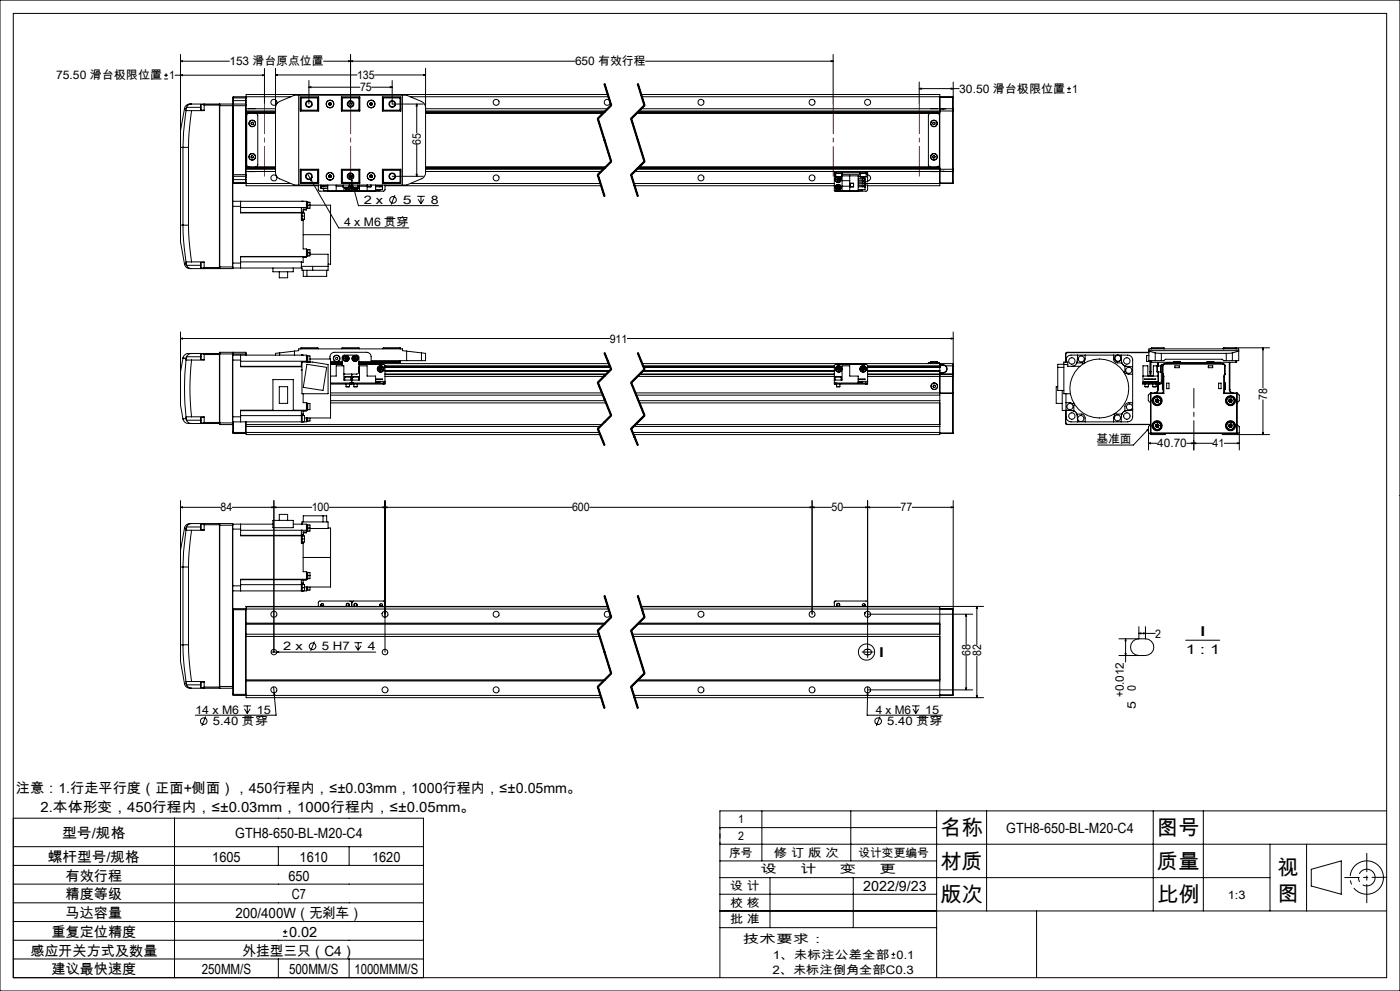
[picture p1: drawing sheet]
<svg xmlns="http://www.w3.org/2000/svg" width="420mm" height="297mm" viewBox="0 0 420 297" stroke-linecap="round" stroke-linejoin="round" font-family="sans-serif">
<g fill="none" stroke="#000" stroke-width=".3">
<path d="M0 0h420v297h-420zM4 4h412v289h-412zM54.2 18.3l.6-.1v.3zM54.2 18.3h14.6M54.2 16.3v51.2M104.6 18.2l.6 .1-.6 .2zM105.2 18.3l.6-.1v.3zM105.2 16.3v14.9M172.5 18.3h-75.4M193.7 18.3h56.2M249.3 18.2l.6 .1-.6 .2zM249.9 16.3v14.9"/>
<path d="M49.2 23.7h1.2M49.2 22.5h1.2M49.8 22v1.1M52.5 22.5h26.8M54.2 22.5l.6-.1v.3zM55.4 32.6l-1.2 6.6v5h.7M55.4 32.6h.4M55.8 33.1l-.7 6.5-.2 4.6M55.8 33.1l1.7 .1M55.8 32.6v.5M56 32.2l-.2 .4M56 32.2h4.2"/>
<path d="M57.5 31.2a1.72 1.72 0 0 0-2.1 1.4M57.5 33.2l-.8 6.5-.1 4.5M57.5 31.2l8.3 .1M57.5 31.2l-.8 .2-.7 .8M60.3 31.3v1.7M60.3 31.3h.9M60.3 33h.9M61.2 31.2v.3M61.2 31.5v1.7h-3.7M61.2 31.5h4.6M65.8 31.3v.4M65.8 31.7v48.3"/>
<path d="M65.8 31.7h8M65.9 31.2v49.3M65.9 31.2h3.8M65.9 31.2l-.1 .1M69.7 31.2v49.3M69.7 31.2l.2 .1M69.9 31.3v48.7M69.9 30.2v1.1M69.9 29.4h3.9M69.9 30.2h3.9M70 31.2v21.6M70 29v2.2"/>
<path d="M70 31.2h3.7M70 29l-.1 1.2M70 29h3.7M70 31.2l-.1 .1M73.7 31.2v21.6M73.7 29v2.2M73.7 31.2l.1 .1M73.7 29l.1 .2M73.8 31.3v.4M73.8 31.7v20.6M73.8 34h8.9M73.8 33.7h8.9"/>
<path d="M73.8 32.6h8.9M73.8 29h13.4M73.8 33.3h8.9M73.8 33.6h8.9M74.5 32.6h2M74.7 34l-.5 .2-.2 .3v15l.2 .3 .5 .2M75.4 36.8l.3-.2 .3 .3v.3l-.4 .2-.3-.3zM76.7 34l.5 .2 .1 .3v15l-.1 .3-.5 .2M78.7 22.4l.6 .1-.6 .2zM79.3 20.5v10.7M82.7 32.2l.3-1.1 .5-.5 4.8-2.1h33.7l4.8 2.1 .7 .9 .2 .7M82.7 22.5l.6-.2v.3z"/>
<path d="M82.7 20.5v31.6l.8 1.3 4.8 2.1h33.7l5.1-2.3 .6-1.5v-31.2M82.7 22.5h24.4M89.6 28.5v27M90.1 32.6h.1M90.1 29.1h5.5v4.2h-5.5zM90.2 29.3v4M90.2 29.3h5.1M90.3 29.2v4M90.3 29.2h5.3M90.3 33.2h5.3M90.3 29.2l-.1 .1M92.7 26.1l.6-.1v.3z"/>
<path d="M92.7 24.1v7.1M92.7 26.1h15.3M95.3 29.3l.2-.1v4l-.2-.2M95.3 33h-5.1l.1 .2M95.3 29.3v3.7M98.7 31.4l.3 .1M98.7 31v.4M99 30.8l.3 .2M99 30.8l-.3 .2M99.3 31.4l-.3 .1M99.3 31v.4M102.4 29.1h5.6v4.2h-5.6z"/>
<path d="M102.4 29.2h5.6M102.4 33.2h5.6M102.7 29.3v3.7M102.7 29.3l-.2-.1v4l.2-.2M102.7 33h5M102.7 29.3h5M107.7 29.3l.1-.1v4l-.1-.2M107.7 29.3v3.7M111 31v.4M111 31.4l.3 .1M111.3 30.8l.4 .2M111.3 30.8l-.3 .2"/>
<path d="M111.5 26.1h6.2M111.7 31.4l-.4 .1M111.7 31v.4M112.4 22.5h15.3M114.7 29.1h5.6v4.2h-5.6zM114.7 29.2h5.3M114.7 33.2h5.3M115 29.3v3.7M115 29.3l-.2-.1v4l.2-.2M115 33h5.2l-.2 .2M115 29.3h5.2M117.1 26l.6 .1-.6 .2z"/>
<path d="M117.7 24.1v7.1h9.3M120 29.2v4M120 29.2l.2 .1M120.2 29.3v4M120.2 32.6h.1M120.7 28.5v27M123.1 29h59.4M125 31.2l.2 .6h-.4zM125 31.2v8.6M127.1 22.3l.6 .2-.6 .1zM127.7 34h53.2M127.7 33.7h53.5"/>
<path d="M127.7 32.6h54.6M127.7 33.3h53.9M127.7 33.6h53.6M179.2 35.6l4 12.9M179.5 35.5l4 12.8M181.2 25.2l2 6.4M181.3 25.1l2 6.5-4 4 4 12.8-4 4 2 6.4M181.5 25.1l2 6.4M182.3 28.3h-108.5v3M182.9 30.1a.89 .89 0 0 0-1.4 0 .89 .89 0 0 0 .4 1.4 .89 .89 0 0 0 1.2-.8M183.2 31.4l-4 4M183.5 31.7l-4 4"/>
<path d="M189.2 35.6l4 12.9M189.5 35.5l4 12.8M190.9 34h91M191.2 25.2l2 6.4M191.2 33.7h90.7M191.3 33.6h90.6M191.3 25.1l2 6.5-4 4 4 12.8-4 4 2 6.4M191.5 25.1l2 6.4M191.6 33.3h94.2M192.3 32.6h90.7M192.3 28.3h89.6v5M192.5 29h93.3"/>
<path d="M193.2 31.4l-4 4M193.5 31.7l-4 4M275.8 26.6l.6-.2v.3zM275.8 26.6h12M275.8 24.6v6.6M279.2 34l-.4 .1-.3 .4v15l.3 .4 .4 .1M279.3 32.6h2M279.9 36.8l.3-.2 .3 .2v.4l-.4 .2-.3-.3zM281.2 34l.5 .2 .1 .3v15l-.1 .3-.5 .2M281.9 33.3v17.4M281.9 29.2h3.9M283 32.7h-1.1v.6"/>
<path d="M283 32.6h.7M283 32.6v.1M285.4 26.4l.6 .2-.6 .1zM285.8 33.3h.2M285.8 32.6v.7M285.8 32.6l.2 .2M285.8 32.6l-2.8 .1M285.8 29l.2 .1-.2 .1M285.8 29v.2M285.8 29.2v3.4M285.8 33.3v17.4M286 24.6v8.2"/>
<path d="M286 32.8v.5M286 33.3v17.4M320.1 27.7h1.2M320.1 26.6h1.2M320.7 26v1.1M54.9 44.2h1.7M54.9 44.2v23.3M56.6 44.2v23.3M69.9 54.6h3.9M69.9 52.3h3.9M69.9 52.7l.1 .1M69.9 53.8h3.9"/>
<path d="M69.9 54.8l.1 .2M70 52.8v2.2M70 52.8h3.7M70 55h3.7M73.7 52.8v2.2M73.8 52.3v.4M73.8 52.7v3h21.7M73.8 50h8.9M73.8 50.3h8.9M73.8 51.4h8.9M73.8 55h13.4M73.8 50.7h8.9"/>
<path d="M73.8 50.4h8.9M73.8 52.7l-.1 .1M73.8 54.8l-.1 .2M74.5 51.4h2M75.4 46.7l.3-.1 .3 .3v.4l-.4 .1-.3-.3zM90.1 51.4h.1M90.1 50.7h5.5v4.2h-5.5zM90.2 50.7v4M90.2 54.7h5.1M90.2 54.7l.1 .1M90.3 50.8v4M90.3 54.8h5.3"/>
<path d="M90.3 50.8l-.1 .2h5.1M90.3 50.8h5.3M92.3 52.1l.8 1.4M93.1 53.5l.4 .5-.3 .1zM93.1 53.5l8.5 14.8h21M95.3 51l.2-.2v4l-.2-.1M95.3 51v3.7M95.5 55.5v1.4l.4 .4 9.3-.1M96.3 55.5v.1h2M96.3 56h2M96.3 56v.3M96.3 56v.5h2"/>
<path d="M96.4 56.5h.5M97.1 55.6l-.1 .4-.3-.3-.4 .3M97.1 56.5v.6h1.2M98.3 55.5v1.7h14.4v-1.7M98.7 53l.3 .2M98.7 52.6v.4M99 52.5l.3 .1M99 52.5l-.3 .1M99.3 53l-.3 .2M99.3 52.6v.4M100.9 55.5v1.7M100.9 55.8h2"/>
<path d="M102.4 50.7h5.6v4.2h-5.6zM102.4 54.8h5.6M102.4 50.8h5.6M102.7 51v3.7M102.7 54.8v.1M102.7 51l-.2-.2v4l.2-.1M102.7 51h5M102.7 54.7h5M102.9 56.1h1.8M102.9 55.5v.6M103.2 56.2v1M103.3 54.8v.1"/>
<path d="M103.9 56.2l.1 .3M104 56.5l.5 .1M104.3 56.2l-.3 .3M104.4 56.2l.1 .4M104.5 56.2l.3 .1M104.7 55.5v.6M104.7 55.9l.1 .4M104.8 53h.3zM104.8 53l.2 .2M104.8 56.3l-.3 .3M104.8 53.1l.2 .1M104.9 55.5a.87 .87 0 0 1-.2 1.4 .87 .87 0 0 1-1.2-.7"/>
<path d="M105 52l.4 1.7M105 55.5a.91 .91 0 0 1-.3 1.5 .91 .91 0 0 1-1.3-.8M105.1 52.7h.5M105.1 52.4v.6M105.4 53.7l.3 .5-.3 .1zM105.4 53.7l2.1 7.9h24.1M105.5 52.6v.5M105.5 55.5v1.7M105.6 56.1h1.8M105.6 55.5v.6M106.2 56.2l.1 .2M106.3 56.4l.4 .2"/>
<path d="M106.6 56.2l-.3 .2M106.7 56.2v.4M106.8 56.2l.3 .1M107 54.8v.1M107.1 56.2v.1M107.1 56.3l-.4 .3M107.4 55.6a.9 .9 0 0 1-.4 1.4 .9 .9 0 0 1-1.2-.8M107.4 55.7a.86 .86 0 0 1-.5 1.2 .86 .86 0 0 1-1.1-.7M107.4 55.5v.6M107.7 51l.1-.2v4.1M107.7 51v3.7M107.7 54.8v.1"/>
<path d="M107.7 54.7l.1 .1M107.8 55.5v1.7M107.8 55.8h2.3M110.1 55.5v1.7M110.2 55.5v.5h1.1v-.5M111 52.6v.4M111 53l.3 .2M111.3 52.5l.4 .1M111.3 52.5l-.3 .1M111.7 53l-.4 .2M111.7 52.6v.4M112.7 56h2"/>
<path d="M113.9 55.6v.4l.4-.3 .4 .3M113.9 56.8v.3h-1.2M114.7 56v.3M114.7 50.7h5.6v4.2h-5.6zM114.7 55.5v.1h-2M114.7 56v.8h-2M114.7 54.8h5.3M114.7 50.8h5.3M115 51v3.7M115 51l-.2-.2v4l.2-.1M115 54.7h5.2M115.5 55.5v1.4l-.4 .4-9.3-.1"/>
<path d="M115.5 55.7h64.8M117.7 52.8h9.3M118.5 58.5l-1.2 2.8M120 50.8v4M120 50.8l.2 .2h-5.2M120.2 50.7v4M120.2 51.4h.1M120.2 54.7l-.2 .1M123.1 55h57M124.8 52.2h.4l-.2 .6zM125 43.4v9.4M125.2 58.8h2.2"/>
<path d="M125.4 59.7l.9 1.4M126.3 58.8v2.3M127.1 59.7l-.8 1.4M127.7 50h54.1M127.7 50.3h53.7M127.7 51.4h52.6M127.7 50.7h53.3M127.7 50.4h53.7M179.2 52.5l2 6.4M179.5 52.3l2 6.5M183.2 48.3l-4 4M183.5 48.5l-4 4"/>
<path d="M189.2 52.5l2 6.4M189.5 52.3l2 6.5M190.1 55h60.2M190.3 55.7h60M190.4 51.4h59.9M191 50.7h94.8M191.4 50.4h90.5M191.5 50.3h90.4M191.7 50h90.2M193.2 48.3l-4 4M193.5 48.5l-4 4M250.3 51.7h.5"/>
<path d="M250.3 51.4h.5M250.3 51.7v.5M250.3 51.4v.3M250.3 52.2v5h7.2v-4.5h-5M250.3 52.7h.4M250.3 52.2h.4M250.6 51.7v.3h2v-.3M250.7 53h.1M250.7 53h1.8M250.7 52v1M250.8 53h1.7M250.8 51.4v.3"/>
<path d="M250.8 51.4h9M250.8 51.7h9M251 53.8l.2 .5M251 55.9v.5M251 55.9l.9 .4M251 53l-.5 .8M251 56.4l.5 .2M251.1 53l-.5 .8M251.2 53.4h.5M251.2 53.4l-.2 .4M251.2 53.4l.3 .4M251.4 55.6l-.4 .3"/>
<path d="M251.4 55.6l.4 .2M251.4 55.6l.1 1M251.5 53.8l-.3 .5M251.5 53.8l.2 .4M251.7 53.4l.3 .4M251.7 53.4l-.2 .4M251.7 54.2l-.5 .1M251.8 53a.87 .87 0 0 1 .1 1.5 .87 .87 0 0 1-1.3-.7M251.8 53a.91 .91 0 0 1 .1 1.6 .91 .91 0 0 1-1.4-.8M251.8 55.8l.1 .5M251.8 55.8l-.8 .6M251.9 56.3l-.4 .3"/>
<path d="M252 53.8l-.3 .4M252 53.8h-1M252.5 52v1M252.5 52.2h5.6M252.6 52.7v4.5M252.6 54.1h2.3M252.6 55.8h2.3M254.9 52.7v4.5M255 54.9h1.1v1.1h-1.1zM256 55h-.9v1M257.5 53.4h2v.5M257.5 54.3h2v.5h-2"/>
<path d="M257.5 55.1h2v.5h-2M257.5 56h2M257.5 53.9h2M257.5 52.8h.6M258 51.7v.3h2v-.3M258.1 53h.1M258.1 53h1.8M258.1 52v1M258.7 55.6v.4l.4-.3 .4 .3M258.7 53v.4M258.7 54.8v.3M258.7 56.8v.3h-1.2"/>
<path d="M258.7 55h27.1M258.9 53.4h.4M259.5 53.9a.41 .41 0 0 1-.4 .3 .41 .41 0 0 1-.4-.3v.4M259.5 53.7v.2M259.5 56v.3M259.5 55.5h.8v1.4l-.4 .4-9.4-.1M259.5 56v.8h-2M259.5 53.8h.1M259.8 51.4h.5M259.8 51.7h.5M259.8 51.4v.3M259.9 52v1"/>
<path d="M259.9 52.2h.4M260.3 52.4a.9 .9 0 0 1 .9 .9 .9 .9 0 0 1-.9 .9M260.3 51.7v.5M260.3 51.4v.3M260.3 52.2v2.3h-.8M260.3 51.4h22.7M279.3 51.4h2M279.9 46.7l.4-.1 .3 .4-.2 .3-.4 .1-.2-.3zM281.9 50.7v5h-21.6M281.9 50.7v.6h1.1M281.9 54.8h3.9M283 51.3l2.8 .1"/>
<path d="M283 51.4h.7M283 51.3v.1M285.8 50.7h.2M285.8 50.7v.7M285.8 54.8h.2M285.8 54.8v.2M285.8 51.4v3.4M286 50.7v.5M286 51.2l-.2 .2M286 54.8l-.2 .2M286 51.2v3.6M54.2 67.5v5l1.2 6.6"/>
<path d="M54.2 67.5h.7M54.9 67.5h1.7M54.9 67.5l.2 4.6 .7 6.5M55.4 79.1a1.8 1.8 0 0 0 2.1 1.4M55.8 78.6v.5M55.8 79.1l.2 .4M55.8 79.1h-.4M56 79.5l.4 .6 1.1 .4M56 79.5h4.2M56.6 67.5l.1 4.5 .8 6.5M57.5 78.5l-1.7 .1M57.5 78.5h3.7v1.7"/>
<path d="M60.3 78.7v1.6M60.3 78.7h.9M69.9 60.3h2.3M69.9 61.8h2.3M69.9 78.8h2.3M72.2 60.3v1.5M72.2 78.8v1.5M72.2 60.3h19.7v2.6h-1M72.2 61.8v2h18.2M72.2 63.7h18.2M72.2 78.5h18.2M72.2 62.2h19.7"/>
<path d="M90.4 63.8v1M90.4 63.8h.3v2h-.3M90.4 64.8v1.3h.5M90.4 63.7v.1M90.4 62.2h.1M90.4 62.2v1.5M90.4 62.2v.1M90.4 78.5v1.8M90.4 60.3h.3M90.4 64.8h.9M90.4 79.8h8M90.4 63.6h.5"/>
<path d="M90.7 63.8h.6v1M90.7 60.3h.1M90.9 65.7v.4M90.9 63.6v.2M90.9 66.1v8.5h1v2.3M90.9 70.3h8.3M91.3 64.8v.9h-.6M91.9 76.9l-19.7 .1M91.9 74.8h.4v2M91.9 61.5h7.3v8.8M91.9 77.1h-1v1.5l-.5-.1M91.9 62.6h-1v1"/>
<path d="M91.9 60.5h.4v2h-.4M91.9 76.9h-19.7v1.9M91.9 75.8h1.1M92.1 74.8v2M92.1 60.5v2M92.3 74.9h.7v.9M92.3 60.6h.7v1.8h-.7M93 75.8v.9l-1.1 .1M93 76.2h5.4v4.8h-7.8v-.7h-20.7M93.8 79.8v1.2M99.2 70.3v8.9h-.8M54.2 99.5v11.9"/>
<path d="M60.3 80.3h.9M61.2 80.2v.3M61.2 80.2h4.6M65.8 80.4l-8.3 .1M65.8 80v.4M65.8 80h4.1M65.8 80.4l.1 .1M65.9 80.5h3.8M69.9 80l-.2 .5M81.9 80.3v1.2h6.1v-1.2M83.8 81.5v1.8h2.5v-1.8M91 81v1.8h7v-1.8"/>
<path d="M92.1 81v1.8M286 99.5v12.6M54.2 111.4v10l.7 4.2M54.2 101.5l.6-.2v.3zM54.2 101.5h128.7M54.9 107.3h.1M54.9 107.3l.9 .1M54.9 107.3l-.7 4.1M55.8 107.8l1.7 .1M55.8 107.8a80.7 80.7 0 0 0 0 17.2M55.8 107.4v.4M55.9 106.9l-.1 .5"/>
<path d="M55.9 106.9h4.3M57.5 105.9h-.6a1.72 1.72 0 0 0-2 1.4M57.5 107.9a73.4 73.4 0 0 0 0 17M57.5 105.9a1.76 1.76 0 0 0-1.6 1M57.5 105.9h8.3M60.2 106.9l.1 .9M60.3 106.1l-.1 .8M60.3 106.1v1.7M60.3 106.1h.9M60.3 107.8h.9M61.2 105.9v.4M61.2 106.3v1.6h-3.7"/>
<path d="M61.2 106.3h4.6M65.8 106.1h8M65.8 106.3v20.3M65.9 105.6l-.1 .7M65.9 105.6v21.6M65.9 105.6h3.8M69.7 105.6v21.6M69.7 105.6l.1 21.1M69.8 106.4h22.1v1.9M69.8 107.9h2.4M70 105.6v.8M70 105.6h3.7"/>
<path d="M70 105.6l-.2 .2M72.2 106.4v1.5M72.2 107.9v2h18.2v-1.4h3.4l4.6 .8v8.7h-7.8v-9.5M72.2 109.8h18.2M72.2 108.3h19.7M73.7 105.6v.8M73.7 105.6l.1 .5M73.8 106.1v.3M81.9 113.8h6.1v9.2h-6.1zM83.8 115.9h2.5v5h-2.5zM83.9 105.8l-1.2 .1v.5M83.9 105.8v.6"/>
<path d="M88.3 105.2v1.2M88.3 105.2l-4.4 .6M88.3 105.2l1.3-.1v-.5h31.1v.5l1.3 .1M90.2 104.4h5.3M90.2 104.4v.2M90.3 104.2h5l.2 .2M90.3 104.2v.4M90.3 104.2l-.1 .2M90.4 106.4h.1M90.6 110.7h-.2l.2 .3M90.7 106.4h.1M90.9 118v2.7h1v2.4h-19.7"/>
<path d="M91.9 106.6h.4v2M91.9 108.3v.2M92.1 109.2l5.9 .9-1.1 6.9-5.9-.9zM92.1 106.6v1.9M92.3 106.7h.7v.9M93 107.6h6.2v17.7h-7.9M93 107.6v.9M95.5 104.4v.2M99 107.6a1.55 1.55 0 0 1 1.3-2h9.7a1.33 1.33 0 0 1 1.3 1.3v1.2h15.1M99.2 118.4h81.6M99.2 117.8h81.4M99.2 109h3.5"/>
<path d="M99.2 114.8h5.8M99.2 115.1h5.8M99.2 109.2h3.5M99.2 112.7h1.7v-3.1h2.3v4.3h4.6v-4.3h2.3v3.1h2.6v2.1M99.2 108.6h3.5M99.2 108.4h3.5M102.5 104.4l.2-.2h5l.1 .2M102.5 104.4h5.3M102.5 104.4v.2M102.7 109.6v-2.5l.4-.6 4-.1 .5 .3v5.1l-.6 .3h-3.8M103.3 107.5l.3 .4M103.4 113h1.8"/>
<path d="M103.4 113v.9M103.6 107h.5M103.6 107l-.3 .5M103.6 107l.2 .4M103.8 115.9h1M103.8 115.1v.8M103.8 107.4h.5M103.8 107.4l.3 .4M103.8 107.4l-.5 .1M103.8 107.4l-.2 .5M104.1 107l.2 .4M104.1 107l-.3 .4"/>
<path d="M104.1 107.8l-.5 .1M104.3 107.4l-.2 .4M104.8 115.1v.8M105 114.8h1M105 115.1h.5M105 114.8v.3M105.2 112.9l-1.8 .1M105.2 113h.1M105.2 113v.9M105.5 115.1h.5M105.5 112.1v3M105.8 113h.1"/>
<path d="M105.8 113v.9M105.9 113h1.7M106 112.9l-.2 .1M106 112.9h1.5M106 114.8h9M106 115.1h9M106 114.8v.3M106 107.5l.3 .4M106.2 115.9h1M106.2 115.1v.8M106.2 107h.5M106.2 107l-.2 .5"/>
<path d="M106.2 107l.6 .8M106.5 107.4h.5M106.5 107.4l-.5 .1M106.5 107.4l-.2 .5M106.7 107l.3 .4M106.7 107l-.2 .4M106.8 107.8l-.5 .1M107 107.4l-.2 .4M107.2 115.1v.8M107.6 113h.1M107.6 113v.9M107.7 110l.1 .5-.1 .6"/>
<path d="M107.7 109.2l7.7 .2 .1 4.9M107.7 110.2v.7M107.7 110.3v.5M107.7 109h74.9M107.7 108.4h12.3M107.8 104.4v.2M112.7 114.4h1.2v.2h-1.2M112.7 113.6h2l-2 .1M112.7 114.3h2.8M113.7 110.3l.1 .5M113.7 110.3l.9 .5M113.8 110.8l.4 .3"/>
<path d="M114.1 110.1l-.4 .2M114.1 110.1l.5 .2M114.1 110.1l.1 1M114.6 110.3v.5M114.6 110.3l-.8 .5M114.6 110.8l-.4 .3M114.8 104.4h5.4M114.8 104.4v.2M115 114.8h.5M115 114.8v.3M115.5 114.8v.3h-.5M115.5 114.3v.5"/>
<path d="M115.5 110h67.5M115.5 111.2h67.4M115.5 110.1h67.6M115.5 111.1h67.5M115.5 109.6h67.4M115.5 112.1h66.5M115.5 112.3h66.3M115.5 112.8h65.7M115.5 109.9h67.5M115.5 111.2h67.3M120 104.2h-5l-.2 .2M120 108.4l.2 .2h-12.5"/>
<path d="M120 104.2v.4M120 108.1v.3M120 104.2l.2 .2M120.2 104.4v.2M120.2 108.1v.9M122 105.2v2.9M122 105.2l4.4 .6M126.4 105.8l1.3 .1v2.2h-1.3M126.4 105.8v2.3M179.2 114.7l4 9.9M179.5 114.6l4 9.8M181.2 105.8l2 4.9"/>
<path d="M181.3 105.8l2 4.9-4 4 4 9.8-4 4 2 4.9M181.5 105.7l1 2.5M182.5 108.2l1 2.4zM183.2 110.6l-4 4M183.5 110.8l-4 4M188.2 101.5h97.8M189.2 114.7l4 9.9M189.5 114.6l4 9.8M190.6 117.8h95.2M190.9 118.4h91M191.2 105.8l2 4.9M191.2 112.8h59.1"/>
<path d="M191.3 105.8l2 4.9-4 4 4 9.8-4 4 2 4.9M191.5 105.7l2 4.9M191.8 112.3h58.5M191.9 112.1h58.4M192.6 109h93.2M192.8 111.2h57.5M192.9 111.2h57.4M192.9 109.6h57.4M193 111.1h57.3M193 109.9h57.3M193 110h57.3M193.1 110.1h57.2"/>
<path d="M193.2 110.6l-4 4M193.5 110.8l-4 4M250.3 114.8h.5M250.3 113.9h2.3v-4.3h2.3v3.1h2.6v2.1M250.6 112.9h.1M250.5 113h.2M250.5 113v.9M250.7 112.9l1.6 .1M250.7 113h1.6M250.8 114.8v.3M250.8 114.8h9M250.8 115.1h9"/>
<path d="M251 115.9h1M251 115.1v.8M251.2 110.8l.4 .3M251.2 110.3v.5M251.2 110.3l.4 .3M251.6 110.6l.4 .2M251.6 110.6v.5M251.6 110.6l-.4 .2M251.7 110.1l-.5 .2M251.7 110.1l.4 .2M251.7 110.1l-.1 .5M252 115.1v.8"/>
<path d="M252 110.8l-.4 .3M252.1 110.3l-.1 .5M252.1 110.3l-.5 .3M252.3 113v.9M257.5 114.4h1.2v.2h-1.2M257.5 113.6h2l-2 .1M257.5 114.3h2.8M258.5 110.3l.1 .5M258.5 110.3l.4 .3M258.6 110.8l.4 .3M258.9 110.1l-.4 .2M258.9 110.1l.5 .2"/>
<path d="M258.9 110.1l.1 1M258.9 110.6l.5 .2M258.9 110.6l-.3 .2M259.4 110.3v.5M259.4 110.3l-.5 .3M259.4 110.8l-.4 .3M259.8 114.8h.5M259.8 114.8v.3M260.3 109.9l21.6 .1M260.3 111.2h21.6h-21.6M260.3 114.8v.3h-.5M260.3 114.3v-4.7l-.3-.3-9.2-.1-.5 .4v5.5h.5"/>
<path d="M260.3 114.3v.5M260.3 110h21.6M260.3 110.1h21.6M260.3 111.1h21.6M260.3 109.6h21.6M260.3 112.3h25.5M260.3 112.8h25.5M279.2 108.4h2M279.2 108.7h2.6v.3M279.2 108.7h-.7v.3M279.2 108.4v.6M279.2 108.7h1.9"/>
<path d="M280.1 115.4h.4l.2 .4-.2 .3h-.4l-.2-.4zM281.2 108.4v.6M281.9 109.6v20.6h-91.9M281.9 110h.1M281.9 117.9h3.9M281.9 111.8h1.1M281.9 111.7h1.1M281.9 109.5h1.1M283 109.3h-1.1v-.3v.6M283 109.5l.6 .2M283 109.3l.7 .3M283 109.3v.2"/>
<path d="M283 111.7v.1M283.6 109.7a1.09 1.09 0 0 1 .4 1.2 1.09 1.09 0 0 1-1 .8M283.7 109.6a1.19 1.19 0 0 1 .4 1.3 1.19 1.19 0 0 1-1.1 .9M283.7 109.6h2.1M283.7 109.6l-.1 .1M285.4 101.3l.6 .2-.6 .1zM285.8 117.8l.2 .1h-.2M285.8 117.8v.1M285.8 109v.6M285.8 109l.2 .1v.5h-.2M285.8 112l.2 .1M285.8 112v.3"/>
<path d="M285.8 112.8h.2M285.8 112.3v.5M285.8 109.6v2.4M285.8 112.8v5M285.8 117.9v11.8M285.8 112l-25.5 .1M286 112.1l-.2 .2M286 112.1v.7M286 112.8v16.9M317.3 110.1h1.9M317.3 115.9h-.4v5h1.8M318.7 117v6h2.2"/>
<path d="M319.2 109.2h-1.9v7.8h1.9M319.2 109.3h1.1M319.7 106.1h.1M319.7 106.1v2.4M319.8 106.1v2.4M319.8 118v6.9a1.57 1.57 0 0 0 1.5 1.5h2.8M320.1 105.7l-.3 .4M320.1 105.6l-.4 .5M320.1 105.6h24.6M320.1 105.6v.1M320.1 105.7h24.6M323 108.8a1.55 1.55 0 0 1-1.4 1"/>
<path d="M323 108.8h1.8l.2 .2M323.3 106.4l-.3 2.4M324 109.8h-3.7v-1.3h-1.1v9.5h1.9M325.5 106.4v1.3l-.3 .7 .2 .4M334.1 106.4v1.2a1.21 1.21 0 0 0 1.1 1.2h1.3l1 .9M335.2 106.4h-13.9a1.62 1.62 0 0 0-1.5 2.1M335.5 106.4h2.8a1.45 1.45 0 0 1 1.5 1.5v13.9M336.3 106.4l.1 1.2a1.83 1.83 0 0 0 1.1 2.1M337.5 112l.3-.2 .6 .3h1.4M337.5 109.7v1.7l-.3 .2M337.5 109.7l2.3 .2M342.9 112.7h4.6"/>
<path d="M343 114.4h4.3v.2h-4.3zM343.3 113.6l.9 .1zM343.4 114.8h-.6v.3h.6M343.4 114.8h4.5M343.4 115.1h1.3M343.4 114.8v.3M343.5 115.9h1M343.5 115.1v.8M344 106.5v1.8M344 108.3h1M344 106.5h.7M344.5 113.6l.5 .1z"/>
<path d="M344.5 115.1v.8M344.7 115.1h1M344.7 114.8v.3M344.7 105.1h26.9M344.7 105.2l1.9 .6M345 111.4v.7h.3v-.7M345 111.4h.3M345 108.1v3.3M345.2 117.9v-.1l.1 .1M345.2 117.9h.1M345.2 117.9v11.8M345.3 117.9h3.8"/>
<path d="M345.3 104.4h4M345.3 104.4v.2M345.3 108.1v3.3M345.3 117.9v11.8M345.3 108.4l.2 .2M345.3 113.6l.6 .1zM345.5 104.2h3.6M345.5 108.6h6.6M345.5 104.2v.4M345.5 108.1v.5M345.5 104.2l-.2 .2M345.7 115.1h2.2"/>
<path d="M345.7 114.8v.3M345.8 115.9h1.1M345.8 115.1v.8M346.2 113.6l.5 .1zM346.6 108.1h1.8M346.6 105.8l1.8 .1M346.6 108.1h-1.9v-3.5h26.9v3.5h-1.9M346.6 105.8v2.3M346.7 119.7l-.1 .5M346.7 119.7l.8 .8M346.9 115.1v.8M347.1 109.7l.1 1.8z"/>
<path d="M347.2 111.5h1M347.3 116.8a.96 .96 0 0 1-1 1M347.3 116.8h.2M347.3 108.6v1M347.3 115.1v1.7M347.3 119.6l-.6 .1M347.3 119.6l.4 .4M347.3 119.6l-.2 .5M347.5 111.5v3.3M347.5 116.8l-.6 1M347.5 108.6v1.1M347.5 115.1v1.7"/>
<path d="M347.7 120l-.2 .5M347.7 120l-.6 .1M347.9 114.8v.3M348.2 109.7l-2.2-.1v3h-1.7v-3h-1.4v5.2M348.4 109.6h-.2v1.9h.2M348.4 114.3l-.5 .5M348.4 114.3h.4M348.4 105.9h19.5M348.4 108.1h.7l.5-.4h17l.5 .4h.8M348.4 109.7h.4M348.4 105.9v2.2M348.4 109.7v4.6"/>
<path d="M348.7 114.8l.1 2M348.7 114.8h.1M348.8 114.8h-.1M348.8 112.1v.2M348.8 114.3a.79 .79 0 0 1-.9 .8M348.8 109.6v-.4h-.4v.5M348.8 109.6h.1M348.8 112h.1M348.8 112v.3M348.8 114.8v2M348.8 114.8h.1M348.8 116.8h.1"/>
<path d="M348.8 109.6v4.7M348.8 112.3l.2 .5M348.9 112v.1M348.9 109.6v2.4M348.9 114.8h.1M348.9 112.1l.2 .7M348.9 112.1l-.1 .2M348.9 114.8v2M349 116.7l-.1 .1M349 112.8h.1M349 117.8l.1 .1M349 117.8h-3.8l-.7 .6v1.7l.7 .7"/>
<path d="M349 112.8v5M349.1 104.2v.4M349.1 112.8v5.1M349.1 104.2l.2 .2M349.3 104.4v.2M349.4 109v.1M349.4 109.1l-.5 .5M349.4 109l-.5 .1-.1 .5M349.4 109h17.5M349.4 109.1h17.5M350 114.8h.7v1.7h-.7zM350.8 108.7h-.7v.3"/>
<path d="M350.8 108.7h14.7M350.8 108.7v.3M352.1 108.6l.1 .1M352.1 108.4h2.1M352.1 108.6h2.1M352.1 108.4v.3M352.5 109.6h1.3v.6h-1.3zM354.2 108.6l-.1 .1M354.2 108.4v.2M362.1 108.6l.1 .1M362.1 108.4h2M362.1 108.6h2"/>
<path d="M362.1 108.4v.2M362.5 109.6h1.3v.6h-1.3zM364.1 108.4v.2M364.1 108.6h6.7M365.5 108.7h.6v.3M365.5 108.7v.3M365.6 114.8h.7v1.7h-.7zM366.9 109.1l.5 .5M366.9 109v.1M366.9 109l.4 .1 .2 .5M367 104.4h4M367 104.4v.2"/>
<path d="M367.1 112.8h.2M367.1 104.2h13.8M367.1 117.9h3.9M367.1 104.2v.4M367.1 112.8v5.1M367.1 104.2l-.1 .2M367.3 116.7v.1M367.3 117.8l-.2 .1M367.3 117.8h3.9l.6 .6v1.7l-.6 .7M367.3 112.8v5M367.3 114.8h.1M367.3 112.1l.2 .2"/>
<path d="M367.3 112.1l-.2 .7M367.3 114.8v2M367.3 114.8h.2M367.3 116.8h.2M367.4 112l-.1 .1M367.4 112h.1M367.4 109.6h.1M367.4 109.6v2.4M367.5 112.3l-.2 .5M367.5 114.8v2M367.5 112.1v.2M367.5 112v.3"/>
<path d="M367.5 109.6v2.5M367.9 108.1h1.8M367.9 105.9v2.2M368.8 119.7l-.2 .5M368.8 119.7l.7 .8M368.8 116.8l.6 1M368.8 116.8h.2M368.8 108.6v8.2M369 116.8a.96 .96 0 0 0 1 1M369 108.6v8.2M369.3 119.6l.4 .4M369.3 119.6l-.5 .1"/>
<path d="M369.3 119.6l-.2 .5M369.7 105.8l-1.8 .1M369.7 120l-.2 .5M369.7 120l-.6 .1M369.7 105.8v2.3M370.8 108.1v.5M371 117.9h.2M371 117.9v-.1l.2 .1M371 104.4l-.2-.2v.4M371 104.4v.2M371 108.1l-.2 .5M371 117.9v11.8"/>
<path d="M371.2 117.9v11.8M371.6 105.2l-1.9 .6M378.9 104.2v12.1M378.9 119.8v10.4M378.9 104.2l.1 .6h-.3zM54.9 125.6a2.02 2.02 0 0 0 2.6 1.3M55.8 125v.4M55.8 125.4l-.9 .2M55.8 125.4l.1 .5M55.9 125.9l.6 .7 1 .3M55.9 125.9h4.3M57.5 124.9l-1.7 .1"/>
<path d="M57.5 124.9h3.7v1.7M57.5 126.9h8.3M60.2 125.9l.1 .8M60.3 125.1l-.1 .8M60.3 125.1v1.6M60.3 125.1h.9M60.3 126.7h.9M61.2 126.6v.3M61.2 126.6h4.6M65.8 126.6l.1 .6M65.8 126.7h4M65.9 127.2h3.8"/>
<path d="M69.8 126.7v.5M69.8 129.5h4M69.8 124.9h2.4M69.8 127.2l.2 2.7M69.8 127.2h-.1M70 129.9h3.7M70 126.4v3.5M72.2 124.9v1.5M72.2 124.6h18.2M73.7 126.4v3.5M73.8 126.4v3.8h106.2M73.8 129.6h106"/>
<path d="M73.8 127.8h106.2M73.8 127.2h106.8M73.8 129.7l-.1 .2M81.9 122.9h-9.7v2M88 122.9h3.9M90.4 123.1h.1M90.4 123.1v1M90.4 124.6v1.8M90.4 124.5h.3v1.9M90.4 124.1v.5M90.4 124.1h.5M90.7 124.5h.6v1.9h-.6"/>
<path d="M90.9 124.1v.4M90.9 126.4h.1M91.9 120.9h.4v1.9l-.4 .1M91.9 123.2h-1v.9M91.9 125.3v1.1h-22.1M92.1 120.9v2M92.1 125.3v1M92.3 120.9h.7v1.9h-.7M92.3 125.3v1h-.4M93 125.3v.9h-.7M99.2 120.1h82.3M99.2 120.8h82.6"/>
<path d="M179.2 128.6l2 4.9M179.5 128.4l2 4.9M183.2 124.4l-4 4M183.5 124.6l-4 4M189.2 128.6l2 4.9M189.5 128.4l2 4.9M189.8 129.6h92.1M190 127.8h91.9M190.6 127.2h91.3M191.5 120.1h90.4M191.8 120.8h90.1M193.2 124.4l-4 4"/>
<path d="M193.5 124.6l-4 4M281.9 129.7h3.9M281.9 129.9h3.9M285.8 129.7v.2M285.8 129.7h.2M286 129.7l-.2 .2M319.7 126.7l.4 .5M319.7 126.7h.1M319.7 123v3.7M319.8 126.7l.3 .5M319.8 123v3.7M319.8 120.7h1.4l.6 .3 .4-.2"/>
<path d="M319.8 122.9l2.4 .3M320.1 127.2h25.1l-.6 .6v7.1M320.1 127.2h.1M320.1 127.2h25.1M322.1 123.2l.4 .2M322.2 123.2l.8 .9M322.4 121.3l-.2 .1v1.8M322.9 123.8l.1 .3M323 124.1h1.4a1.14 1.14 0 0 1 1.1 1.2v1.1M323 124.1l.3 2.3M334.2 124.1l.2 .3-.3 .6v1.4M334.6 123.8l.2 .3h1.7"/>
<path d="M336.5 124.1l-.2 2.3M336.8 123.8l-.3 .3M337.5 123.2l-1 .9M337.5 123.2l-.4 .2M339.8 120.7h-1.2a1.21 1.21 0 0 0-1.1 1.1v1.4M339.8 122.9l-2.3 .3M339.8 122.1v2.8a1.51 1.51 0 0 1-1.5 1.5h-13.9M344.1 128.9l.5-.4-.3 .6zM344.6 128.5l-4.6 4.9h-10.6M344.6 129.6l.6 .6h4.3l.3-.3M344.6 132.9l.6-.2v.3zM344.6 132.9h2.6"/>
<path d="M345.2 129.7h.1M345.2 129.7l.1 .2M345.3 129.7v.2M345.3 129.7h25.7M345.3 129.9h25.7M346.6 120.2l.4 .4M346.6 127.7l.4 .5M346.7 127.2l-.1 .5M346.7 127.2l.8 .8M347.1 120.1l-.5 .1M347.1 120.1l-.1 .5M347.3 127l-.6 .2"/>
<path d="M347.3 127l.4 .5M347.3 127l-.3 1.2M347.5 120.5l-.5 .1M347.5 128l-.5 .2M347.7 127.5l-.2 .5M347.7 127.5l-1.1 .2M356 132.9h7.8M357.5 132.7l.6 .2-.6 .1zM358.1 132.9l.6-.2v.3zM358.1 132v2.9M366.5 129.9l.3 .3h14.1M367.3 132.9h4.5"/>
<path d="M368.6 127.7l.4 .5M368.6 120.2l.4 .4M368.8 127.2l-.2 .5M368.8 127.2l.7 .8M369.1 120.1l-.1 .5M369.1 120.1l-.5 .1M369.3 127l-.5 .2M369.3 127l.4 .5M369.3 127l-.3 1.2M369.5 128l-.5 .2M369.5 120.5l-.5 .1M369.7 127.5l-.2 .5"/>
<path d="M369.7 127.5l-1.1 .2M371 129.7h.2M371 129.7v.2M371.2 129.7l-.2 .2M371.2 127.2l.6 .7v7M371.2 132.7l.6 .2-.6 .1zM371.8 129.6l-.6 .6M378.7 129.6h.3l-.1 .6zM54.2 152l.6-.1v.3zM54.2 152h11.9M54.2 150v43.2M55.4 158.3l-1.2 6.6v5h.7"/>
<path d="M55.4 158.3l.4 .1M55.8 158.8l-.7 6.6-.2 4.5M55.8 158.8l1.7 .1M55.8 158.4v.4M56 157.9l-.2 .5M56 157.9h4.2M57.5 156.9h-.4a1.69 1.69 0 0 0-1.7 1.4M57.5 158.9l-.8 6.5-.1 4.5M57.5 156.9l8.3 .1M57.5 156.9a1.64 1.64 0 0 0-1.5 1M60.3 157.1v1.6M60.3 157.1h.9"/>
<path d="M60.3 158.7h.9M61.2 156.9v.4M61.2 157.3v1.6h-3.7M61.2 157.3h4.6M65.8 157v.4M65.8 157.4v48.3M65.8 157.4h4M65.9 156.9v49.4M65.9 156.9h3.8M65.9 156.9l-.1 .1M69.7 152h23.8M69.7 156.9v49.4"/>
<path d="M69.7 156.9l.1 .5M69.8 157.4l.2 51M69.8 157.1h12.1M69.8 158.6h2.4M72.2 158.6v2l18.5-.1v2h-.3M72.2 157.1v1.5M72.2 158.9h19.7M81.6 151.9l.6 .1-.6 .2zM81.9 156h6.1v2.1h-6.1zM82.2 152l.6-.1v.3zM82.2 150v45.4M83.8 156v-1.8h2.5v1.8"/>
<path d="M88 157.1h3.9v2.6h-1M90.4 158.9h.1M90.4 158.9v1.4M90.4 157.1h.2v-.7h7.8v2h-5.4M91 156.4v-1.8h7v1.8M91.9 159.4h-1v.9M91.9 157.3h.4v1.9h-.4M91.9 158.3h1.1M92.1 157.3v1.9M92.3 157.3h.7v1M93 158.3v.9h-.7M96.9 154.6v1.8"/>
<path d="M98.4 158.3h.8v8.8M98.8 152h72.8M114.9 151.9l.6 .1-.6 .2zM115.5 152l.6-.1v.3zM115.5 150v45.4M243 151.9l.6 .1-.6 .2zM243.6 152l.6-.1v.3zM243.6 150v34.1M249.4 152h-72.5M259.7 151.9l.6 .1-.6 .2zM260.3 152l.6-.1v.3zM260.3 150v43.7"/>
<path d="M270.2 152h-17.2M273.7 152h12.3M285.4 151.9l.6 .1-.6 .2zM286 150v58.2M54.9 169.9h1.7M54.9 169.9v23.3M56.6 169.9v23.3M69.8 175.6h2.4M72.2 175.6v1.5M72.2 175.2h18.2M72.2 160.4h18.2M90.4 161.5v1.3h.5"/>
<path d="M90.4 160.4v1.1M90.4 161.5h.1M90.4 173.7h.1M90.4 173.7v1.1M90.4 175.2v1.9M90.4 175.1h.3v2M90.4 160.3v.1M90.4 174.8v.4M90.4 161.5h.9M90.4 174.8h.5M90.4 160.3h.5M90.4 176.1h.9"/>
<path d="M90.7 160.6h.6v.9M90.7 175.2h.6v.9M90.9 162.5v.3M90.9 174.8v.4M90.9 160.3v.3M90.9 162.8v8.5h1v2.4h-19.7M90.9 177v.1M90.9 167.1h8.3M91.3 161.5v1h-.6M91.3 176.1v.9h-.6M91.9 173.6h-19.7v2M91.9 171.5l.4 .1v1.9h-.2"/>
<path d="M91.9 173.8h-1v1M91.9 175.9v1.2h-22.1M91.9 172.5h1.1M92.1 171.5v2h-.2M92.1 175.9v1M92.3 171.6h.7v.9M92.3 175.9v1h-.4M93 172.5v.9h-.7M93 175.9v.9h-.7M99.2 167.1v8.8h-7.9M181.2 178.6l2 6.4M181.3 178.6l2 6.4-4 4 4 12.8-4 4 2 6.4"/>
<path d="M181.5 178.5l1 3.2M191.2 178.6l2 6.4M191.3 178.6l2 6.4-4 4 4 12.8-4 4 2 6.4M191.5 178.5l2 6.4M54.2 193.2v5.1l1.2 6.6M54.2 193.2h.7M54.9 193.2l.2 4.6 .7 6.6M54.9 193.2h1.7M56.6 193.2l.1 4.5 .8 6.6M69.8 182.8h4M70 182.4v26M70 182.4h3.7"/>
<path d="M70 182.4l-.2 .2M73.7 182.4v26M73.7 182.4l.1 .2M73.8 190.7h.1M73.8 186.8h107.8M73.8 187.1h107.5M73.8 182.5h108.8M73.8 181.9h108.6M73.8 190.7h106.1M81.4 195.4h31.3M83 195.4l.6-.1v.3zM94.3 192.3l-1.1 2.8"/>
<path d="M96.3 181.2v.2M96.4 180.9h.5M97.1 181.2v.2h-.8M104.1 181.7a.5 .5 0 0 1-.2-.7 .5 .5 0 0 1 .8 0 .5 .5 0 0 1-.2 .7M105.2 180.2h.6M105.5 180.2v1.5M106.3 192.6h2.3M106.5 181.7a.5 .5 0 0 1-.2-.7 .5 .5 0 0 1 .8 0 .5 .5 0 0 1-.2 .7M106.6 193.5l.9 1.4M107.5 192.6v2.3M108.3 193.5l-.8 1.4M113.9 181.2v.2"/>
<path d="M114.7 183.7l-.1 .2M114.7 181.2v.2h-.8M115.5 180.6l-.4-.5h-9.2l-.4 .5-.4-.5h-9.2l-.4 .4v1.2M179.2 189l4 12.9M179.5 188.9l4 12.9M179.7 190.1h-105.9M182.3 181.7h-108.5v27.4h106.5M182.5 181.7l1 3.2zM182.9 183.5a.89 .89 0 0 0-1.4 0 .89 .89 0 0 0 .4 1.4 .89 .89 0 0 0 1.2-.8M183.2 184.9l-4 4M183.5 185.1l-4 4M189.2 189l4 12.9"/>
<path d="M189.5 188.9l4 12.9M189.7 190.1h92.2M189.9 190.7h92M191.2 187.1h90.7M191.6 186.8h90.3M192.3 181.9h89.6M192.5 182.5h89.4M193.2 184.9l-4 4M193.5 185.1l-4 4M250.3 180.6l.4-.5h9.2l.4 .5M250.5 180.2h-.2v1.5M251.3 181.7a.5 .5 0 0 1-.2-.7 .5 .5 0 0 1 .8 0 .5 .5 0 0 1-.3 .7"/>
<path d="M258.7 181.2v.2M259.4 194.8l1.2-.2a.83 .83 0 0 1 .8 .8 .83 .83 0 0 1-.8 .8 1.22 1.22 0 0 1-1.4-.4zM259.5 195.4h1.6M259.5 181.2v.2h-.8M259.5 183.6v.1M259.5 183.6l-.1 .3M260.3 194.6v1.6M260.3 184.1h31.5M281.9 181.7v27.4M281.9 182.6h3.9M281.9 182.4h3.9M285.8 182.4l.2 .2h-.2"/>
<path d="M285.8 182.4v.2M285.8 182.6v25.6M289.8 184.1l.2 .6h-.3zM289.8 184.1v9.1M289.8 196.7v10.1M293.1 181.7l.1 .6h-.3zM293.1 181.7v11.5M293.1 196.7v12.4M295.1 181.7h-102.8M335.7 191.4h7.9M337.5 195.9h.3l-.1 .6zM337.7 191.4l.1 .6h-.3z"/>
<path d="M337.7 191.4v7M341.7 189.8l.6-.1v.3zM341.7 187.8v3.6a2.5 2.5 0 0 0-2.5 2.6 2.5 2.5 0 0 0 2.5 2.5M341.7 189.8h4.9M343 189.7l.6 .1-.6 .2zM343.6 191.4a2.5 2.5 0 0 1 2.5 2.6 2.5 2.5 0 0 1-2.5 2.5h-7.9M343.6 187.8v3.6M355.7 191.9h10.2M55.4 204.9a1.78 1.78 0 0 0 2.1 1.4M55.8 204.4v.4M55.8 204.8l.2 .4M55.8 204.8l-.4 .1"/>
<path d="M56 205.2a1.66 1.66 0 0 0 1.5 1.1M56 205.2h4.2M57.5 204.3l-1.7 .1M57.5 204.3h3.7v1.6M60.3 204.4v1.7M60.3 204.4h.9M60.3 206.1h.9M61.2 205.9v.4M61.2 205.9h4.6M61.7 214.7l-1.1 2.9M65.8 206.2l-8.3 .1M65.8 205.7v.5"/>
<path d="M65.8 205.7h4M65.8 206.2l.1 .1M65.9 206.3h3.8M69.8 206.2l-.1 .1M69.8 208h4M70 208.4h3.7M73.1 211.6h2.2M73.3 212.4l.9 1.4M73.8 208.4h106.3M73.8 204.1h107.3M73.8 203.8h107.6M73.8 208.2l-.1 .2"/>
<path d="M74.2 211.6v2.2M75 212.4l-.8 1.4M82.1 205.8l.1 1.8M82.2 207.6l.2 .6h-.2zM82.2 207.6l.6 6.7h-24.2M179.2 205.9l2 6.4M179.5 205.8l2 6.4M183.2 201.7l-4 4M183.5 201.9l-4 4M189.2 205.9l2 6.4M189.5 205.8l2 6.4M190.1 208.4h95.7"/>
<path d="M190.3 209.1h104.8M191.1 204.1h90.8M191.4 203.8h90.5M193.2 201.7l-4 4M193.5 201.9l-4 4M260.3 207.6l.1 .6h-.3zM260.3 206.8h31.5M260.3 205.8l-.2 8.5h22.7M264 214.7l-1.1 2.9M273.6 211.6h2.3M273.9 212.4l.8 1.4M274.7 211.6v2.2"/>
<path d="M275.6 212.4l-.9 1.4M281.9 208.2h3.9M285.8 208.2v.2M285.8 208.2h.2M286 208.2l-.2 .2M289.7 206.2h.3l-.2 .6zM292.9 208.5h.3l-.1 .6zM4 245.2h123v47.8M4 253.7h123M4 259.4h123M52.4 245.2v47.8M83.5 253.7v5.7"/>
<path d="M104.7 253.7v5.7M216 253h200M216 248h65M216 258h65M228.6 243v15M255.2 243v15M281 243v50M296 243v30M346 243v30M361 243v30M381 253v20M392 253v20"/>
<path d="M416 243h-200v50M4 265h123M4 270.6h123M4 276.2h123M84.9 279.3h1.3M85.5 278.6v1.3M216 278h65M216 273h200M216 263h165M216 268h65M231 263v15M256 263v15"/>
<path d="M311 273v20M393.4 260.5l9-2.5v10l-9-2.5zM4 281.8h123M4 287.4h123M83.5 287.4v5.6M84.9 280.6h1.3M104.7 287.4v5.6M267.4 287.2h1.2M267.4 286h1.2M268 285.5v1.1"/>
<circle cx="75.7" cy="37" r=".96"/>
<circle cx="75.7" cy="37" r="1"/>
<circle cx="82.2" cy="30.7" r=".91"/>
<circle cx="92.7" cy="31.2" r="1.01"/>
<circle cx="92.7" cy="31.2" r=".84"/>
<circle cx="99" cy="31.2" r="1.12"/>
<circle cx="99" cy="31.2" r="1.14"/>
<circle cx="105.2" cy="31.2" r=".83"/>
<circle cx="105.2" cy="31.2" r=".42"/>
<circle cx="105.2" cy="31.2" r="1"/>
<circle cx="111.3" cy="31.2" r="1.15"/>
<circle cx="111.3" cy="31.2" r="1.13"/>
<circle cx="117.7" cy="31.1" r="1.01"/>
<circle cx="117.7" cy="31.2" r=".83"/>
<circle cx="148.8" cy="30.7" r=".91"/>
<circle cx="210.3" cy="30.7" r=".91"/>
<circle cx="243.6" cy="30.7" r=".9"/>
<circle cx="260.3" cy="30.7" r=".91"/>
<circle cx="280.2" cy="37" r=".94"/>
<circle cx="280.2" cy="37" r=".99"/>
<circle cx="75.7" cy="47" r=".95"/>
<circle cx="75.7" cy="47" r=".99"/>
<circle cx="82.2" cy="53.3" r=".9"/>
<circle cx="92.7" cy="52.8" r=".84"/>
<circle cx="92.7" cy="52.8" r="1.01"/>
<circle cx="99" cy="52.8" r="1.12"/>
<circle cx="99" cy="52.8" r="1.14"/>
<circle cx="105.2" cy="52.8" r=".83"/>
<circle cx="105.2" cy="52.8" r=".43"/>
<circle cx="105.2" cy="52.8" r="1"/>
<circle cx="111.3" cy="52.8" r="1.15"/>
<circle cx="111.3" cy="52.8" r="1.13"/>
<circle cx="117.7" cy="52.8" r=".83"/>
<circle cx="117.7" cy="52.8" r="1"/>
<circle cx="117.9" cy="59.9" r=".98"/>
<circle cx="148.8" cy="53.3" r=".9"/>
<circle cx="210.3" cy="53.3" r=".9"/>
<circle cx="243.6" cy="53.3" r=".89"/>
<circle cx="251.4" cy="56.1" r=".9"/>
<circle cx="251.5" cy="56.1" r=".87"/>
<circle cx="280.2" cy="47" r=".95"/>
<circle cx="280.2" cy="47" r="1"/>
<circle cx="101" cy="107.4" r=".91"/>
<circle cx="101" cy="107.4" r=".34"/>
<circle cx="101" cy="107.4" r="1"/>
<circle cx="103.8" cy="107.4" r=".9"/>
<circle cx="103.8" cy="107.4" r=".86"/>
<circle cx="106.5" cy="107.4" r=".89"/>
<circle cx="106.5" cy="107.4" r=".86"/>
<circle cx="114.2" cy="110.6" r="1"/>
<circle cx="114.2" cy="110.6" r=".87"/>
<circle cx="114.2" cy="110.5" r=".9"/>
<circle cx="251.6" cy="110.6" r="1"/>
<circle cx="251.6" cy="110.6" r=".86"/>
<circle cx="251.6" cy="110.6" r=".9"/>
<circle cx="258.9" cy="110.6" r="1"/>
<circle cx="258.9" cy="110.6" r=".87"/>
<circle cx="259" cy="110.5" r=".9"/>
<circle cx="280.3" cy="115.8" r=".95"/>
<circle cx="280.3" cy="115.7" r="1"/>
<circle cx="321.6" cy="108.2" r=".96"/>
<circle cx="324.4" cy="107.6" r=".92"/>
<circle cx="329.8" cy="116.4" r="8.8"/>
<circle cx="335.4" cy="107.4" r=".98"/>
<circle cx="335.4" cy="107.4" r=".92"/>
<circle cx="338" cy="108.2" r=".97"/>
<circle cx="338.6" cy="111" r=".92"/>
<circle cx="321" cy="121.9" r=".93"/>
<circle cx="321.6" cy="124.7" r=".96"/>
<circle cx="324.2" cy="125.4" r=".92"/>
<circle cx="335.2" cy="125.3" r=".91"/>
<circle cx="338.1" cy="124.7" r=".97"/>
<circle cx="338.8" cy="122" r=".92"/>
<circle cx="347.1" cy="120.1" r="1.33"/>
<circle cx="347.1" cy="120.1" r="1.13"/>
<circle cx="347.1" cy="127.6" r="1.13"/>
<circle cx="347.1" cy="127.6" r="1.34"/>
<circle cx="347.1" cy="127.6" r="1.16"/>
<circle cx="347.1" cy="120.1" r="1.49"/>
<circle cx="347.1" cy="127.6" r="1.5"/>
<circle cx="369.1" cy="120.1" r="1.5"/>
<circle cx="369.1" cy="120.1" r="1.33"/>
<circle cx="369.1" cy="127.6" r="1.17"/>
<circle cx="369.1" cy="120.1" r="1.17"/>
<circle cx="369.1" cy="127.6" r="1.51"/>
<circle cx="369.1" cy="127.6" r="1.13"/>
<circle cx="369.1" cy="120.1" r="1.13"/>
<circle cx="369.1" cy="127.6" r="1.34"/>
<circle cx="82.2" cy="184.1" r=".9"/>
<circle cx="82.2" cy="195.4" r=".84"/>
<circle cx="93.8" cy="193.7" r=".99"/>
<circle cx="96.7" cy="181.3" r=".42"/>
<circle cx="104.3" cy="181.3" r=".39"/>
<circle cx="106.7" cy="181.3" r=".41"/>
<circle cx="114.3" cy="181.3" r=".42"/>
<circle cx="115.5" cy="184.1" r=".9"/>
<circle cx="115.5" cy="195.4" r=".84"/>
<circle cx="148.8" cy="184.1" r=".9"/>
<circle cx="210.3" cy="184.1" r=".9"/>
<circle cx="243.6" cy="184.1" r=".89"/>
<circle cx="251.5" cy="181.3" r=".4"/>
<circle cx="259.1" cy="181.3" r=".42"/>
<circle cx="259.9" cy="195.4" r="2.42"/>
<circle cx="260.3" cy="184.1" r=".9"/>
<circle cx="61.1" cy="216.1" r="1"/>
<circle cx="82.2" cy="206.7" r=".91"/>
<circle cx="115.5" cy="206.7" r=".91"/>
<circle cx="148.8" cy="206.7" r=".91"/>
<circle cx="210.3" cy="206.7" r=".91"/>
<circle cx="243.6" cy="206.7" r=".9"/>
<circle cx="260.3" cy="206.7" r=".91"/>
<circle cx="263.5" cy="216.1" r=".99"/>
</g>
<path d="M412.4 262.3a2.5 2.5 0 0 0-4.1-1.1 2.5 2.5 0 0 0 1 4.2 2.5 2.5 0 0 0 3.2-2.9l-.1-.2" fill="none" stroke="#000" stroke-width=".3" stroke-dasharray="30.5 1.3 1.3 1.3" stroke-dashoffset="24.5" stroke-linecap="butt"/>
<path d="M414.8 261.5a5 5 0 0 0-8.3-2 5 5 0 0 0 2.2 8.3 5 5 0 0 0 6.2-6l-.1-.3" fill="none" stroke="#000" stroke-width=".3" stroke-dasharray="30.5 1.3 1.3 1.3" stroke-dashoffset="16.7" stroke-linecap="butt"/>
<g fill="none" stroke="#000" stroke-width=".3" stroke-dasharray="6.3 1.3 1.3 1.3 5.1">
<path d="M181.3 25.1l2 6.5M183.3 31.6l-4 4M191.3 25.1l2 6.5M193.3 31.6l-4 4M179.3 52.4l2 6.4M183.3 48.4l-4 4M189.3 52.4l2 6.4M193.3 48.4l-4 4M181.3 105.8l2 4.9M183.3 110.7l-4 4M191.3 105.8l2 4.9M193.3 110.7l-4 4"/>
<path d="M179.3 128.5l2 4.9M183.3 124.5l-4 4M189.3 128.5l2 4.9M193.3 124.5l-4 4M181.3 178.6l2 6.4M191.3 178.6l2 6.4M183.3 185l-4 4M193.3 185l-4 4M179.3 205.8l2 6.4M183.3 201.8l-4 4M189.3 205.8l2 6.4M193.3 201.8l-4 4"/>
</g>
<path d="M179.3 114.7l4 9.8M189.3 114.7l4 9.8" fill="none" stroke="#000" stroke-width=".3" stroke-dasharray="6.3 1.3 1.3 1.3 5.1" stroke-dashoffset="5.5"/>
<path d="M179.3 35.6l4 12.8M189.3 35.6l4 12.8M179.3 189l4 12.8M189.3 189l4 12.8" fill="none" stroke="#000" stroke-width=".3" stroke-dasharray="6.3 1.3 1.3 1.3 5.1" stroke-dashoffset="4.1"/>
<path d="M358.2 116.4v15.5" fill="none" stroke="#000" stroke-width=".3" stroke-dasharray="30.5 1.3 1.3 1.3" stroke-dashoffset="24.6"/>
<path d="M259.5 195.4h-.9M260.3 196.2v.9M260.3 194.6v-.9M261.1 195.4h.9" fill="none" stroke="#000" stroke-width=".3" stroke-dasharray="30.5 1.3 1.3 1.3"/>
<path d="M410 255.7v14.9" fill="none" stroke="#000" stroke-width=".3" stroke-dasharray="30.5 1.3 1.3 1.3" stroke-dashoffset="25"/>
<path d="M403.4 263l12.6-.1" fill="none" stroke="#000" stroke-width=".3" stroke-dasharray="30.5 1.3 1.3 1.3" stroke-dashoffset="26.1"/>
<path d="M216 248v5" fill="none" stroke="#000" stroke-width=".3" stroke-dasharray="30.5 1.3 1.3 1.3" stroke-dashoffset="29.9"/>
<path d="M79.4 52.8v-21.7M105.2 52.8v-21.7M250 52.8v-21.7M275.8 52.8v-21.7" fill="none" stroke="#f00" stroke-width=".3" stroke-dasharray="30.5 1.3 1.3 1.3" stroke-dashoffset="21.6"/>
<g fill="#000">
<path d="M344.1 128.9l.5-.4-.3 .6z"/>
<path d="M125 31.2l.2 .6h-.4zM124.8 52.2h.4l-.2 .6z"/>
<path d="M285.4 26.4l.6 .2-.6 .1zM275.8 26.6l.6-.2v.3zM249.3 18.2l.6 .1-.6 .2zM105.2 18.3l.6-.1v.3zM285.4 151.9l.6 .1-.6 .2zM260.3 152l.6-.1v.3zM343 189.7l.6 .1-.6 .2zM341.7 189.8l.6-.1v.3z"/>
<path d="M54.2 101.5l.6-.2v.3zM285.4 101.3l.6 .2-.6 .1zM92.7 26.1l.6-.1v.3zM117.1 26l.6 .1-.6 .2zM82.7 22.5l.6-.2v.3zM127.1 22.3l.6 .2-.6 .1zM93.1 53.5l.1 .6 .3-.1zM105.4 53.7v.6l.3-.1zM54.2 22.5l.6-.1v.3zM78.7 22.4l.6 .1-.6 .2zM54.2 18.3l.6-.1v.3zM104.6 18.2l.6 .1-.6 .2zM243.6 152l.6-.1v.3zM259.7 151.9l.6 .1-.6 .2zM82.2 207.6v.6h.2zM260.3 207.6l-.2 .6h.3zM83 195.4l.6 .2v-.3zM54.2 152l.6-.1v.3zM81.6 151.9l.6 .1-.6 .2z"/>
<path d="M358.1 132.9l.6-.2v.3zM371.2 132.7l.6 .2-.6 .1z"/>
<path d="M357.5 132.7l.6 .2-.6 .1zM344.6 132.9l.6-.2v.3z"/>
<path d="M378.7 129.6h.3l-.1 .6zM378.9 104.2l.1 .6h-.3z"/>
<path d="M82.2 152l.6-.1v.3zM114.9 151.9l.6 .1-.6 .2zM115.5 152l.6-.1v.3zM243 151.9l.6 .1-.6 .2z"/>
<path d="M289.8 184.1l.2 .6h-.3zM289.7 206.2h.3l-.2 .6zM293.1 181.7l.1 .6h-.3zM292.9 208.5h.3l-.1 .6zM337.7 191.4l.1 .6h-.3zM337.5 195.9h.3l-.1 .6z"/>
</g>
<g font-size="6.3">
<text x="282.1" y="250.3">名称</text>
<text x="347.1" y="250.3">图号</text>
<text x="282.1" y="260.3">材质</text>
<text x="347.1" y="260.3">质量</text>
<text x="383.3" y="262.1">视</text>
<text x="383.3" y="269.9">图</text>
<text x="282.1" y="270.3">版次</text>
<text x="347.1" y="270.3">比例</text>
</g>
<g font-size="4.2">
<text x="4.8" y="237.6">注意：1.行走平行度（正面+侧面），450行程内，≤±0.03mm，1000行程内，≤±0.05mm。</text>
<text x="12.2" y="243.3">2.本体形变，450行程内，≤±0.03mm，1000行程内，≤±0.05mm。</text>
<text x="18.6" y="251.3">型号/规格</text>
<text x="70.6" y="251.3">GTH8-650-BL-M20-C4</text>
<text x="301.9" y="249.5">GTH8-650-BL-M20-C4</text>
<text x="14.4" y="258.3">螺杆型号/规格</text>
<text x="19.7" y="263.9">有效行程</text>
<text x="63.7" y="258.3">1605</text>
<text x="86.5" y="263.9">650</text>
<text x="89.9" y="258.3">1610</text>
<text x="111.7" y="258.3">1620</text>
<text x="19.7" y="269.5">精度等级</text>
<text x="87.6" y="269.5">C7</text>
<text x="259" y="267">2022/9/23</text>
<text x="19.7" y="275.2">马达容量</text>
<text x="70.6" y="275.2">200/400W（无刹车）</text>
<text x="15.4" y="280.8">重复定位精度</text>
<text x="86.7" y="280.8">0.02</text>
<text x="9.1" y="286.4">感应开关方式及数量</text>
<text x="72.7" y="286.4">外挂型三只（C4）</text>
<text x="15.5" y="292">建议最快速度</text>
<text x="60.5" y="292">250MM/S</text>
<text x="86.7" y="292">500MM/S</text>
<text x="106.4" y="292">1000MMM/S</text>
</g>
<g font-size="4.1">
<text x="359.8" y="190.7">I</text>
<text x="263.4" y="196.9">I</text>
<text x="355.7" y="195.9">1 : 1</text>
</g>
<g font-size="3.5">
<text x="16.9" y="23.8">75.50 滑台极限位置 1</text>
<text x="68.8" y="19.6">153 滑台原点位置</text>
<text x="107.1" y="23.7">135</text>
<text x="172.5" y="19.6">650 有效行程</text>
<text x="108" y="27.4">75</text>
<text x="287.8" y="27.8">30.50 滑台极限位置 1</text>
<text x="126.3" y="43.3" transform="rotate(-90 126.3 43.3)">65</text>
<text x="109.1" y="61.1">2 x</text>
<text x="120.9" y="61.1">5</text>
<text x="129.2" y="61.1">8</text>
<text x="103.2" y="67.8">4 x M6 贯穿</text>
<text x="182.9" y="102.7">911</text>
<text x="380.2" y="119.8" transform="rotate(-90 380.2 119.8)">78</text>
<text x="328.9" y="132.8">基准面</text>
<text x="347.2" y="134.1">40.70</text>
<text x="363.8" y="134.1">41</text>
<text x="66.2" y="153.3">84</text>
<text x="93.5" y="153.3">100</text>
<text x="171.6" y="153.3">600</text>
<text x="249.5" y="153.3">50</text>
<text x="270.2" y="153.3">77</text>
<text x="346.6" y="191.1">2</text>
<text x="85" y="194.9">2 x</text>
<text x="96.5" y="194.9">5 H7</text>
<text x="110.4" y="194.9">4</text>
<text x="291.1" y="196.7" transform="rotate(-90 291.1 196.7)">68</text>
<text x="294.4" y="196.7" transform="rotate(-90 294.4 196.7)">82</text>
<text x="337.2" y="209" transform="rotate(-90 337.2 209)">+0.012</text>
<text x="340.7" y="207.2" transform="rotate(-90 340.7 207.2)">0</text>
<text x="58.6" y="213.9">14 x M6</text>
<text x="77" y="213.9">15</text>
<text x="262.7" y="213.9">4 x M6</text>
<text x="277.6" y="213.9">15</text>
<text x="340.7" y="212.5" transform="rotate(-90 340.7 212.5)">5</text>
<text x="63.9" y="217.4">5.40 贯穿</text>
<text x="266.2" y="217.4">5.40 贯穿</text>
<text x="221.4" y="246.8">1</text>
<text x="221.4" y="251.8">2</text>
<text x="218.8" y="256.8">序号</text>
<text x="232.2" y="256.8">修 订 版 次</text>
<text x="257.5" y="256.8">设计变更编号</text>
<text x="228.2" y="261.8">设</text>
<text x="240.1" y="261.8">计</text>
<text x="252" y="261.8">变</text>
<text x="263.9" y="261.8">更</text>
<text x="219.1" y="266.7">设 计</text>
<text x="368.3" y="269.3">1:3</text>
<text x="219.1" y="271.7">校 核</text>
<text x="219.1" y="276.7">批 准</text>
<text x="222.9" y="282.7">技术要求：</text>
<text x="231.8" y="287.3">1、未标注公差全部 0.1</text>
<text x="231.7" y="291.8">2、未标注倒角全部C0.3</text>
</g>
</svg>
